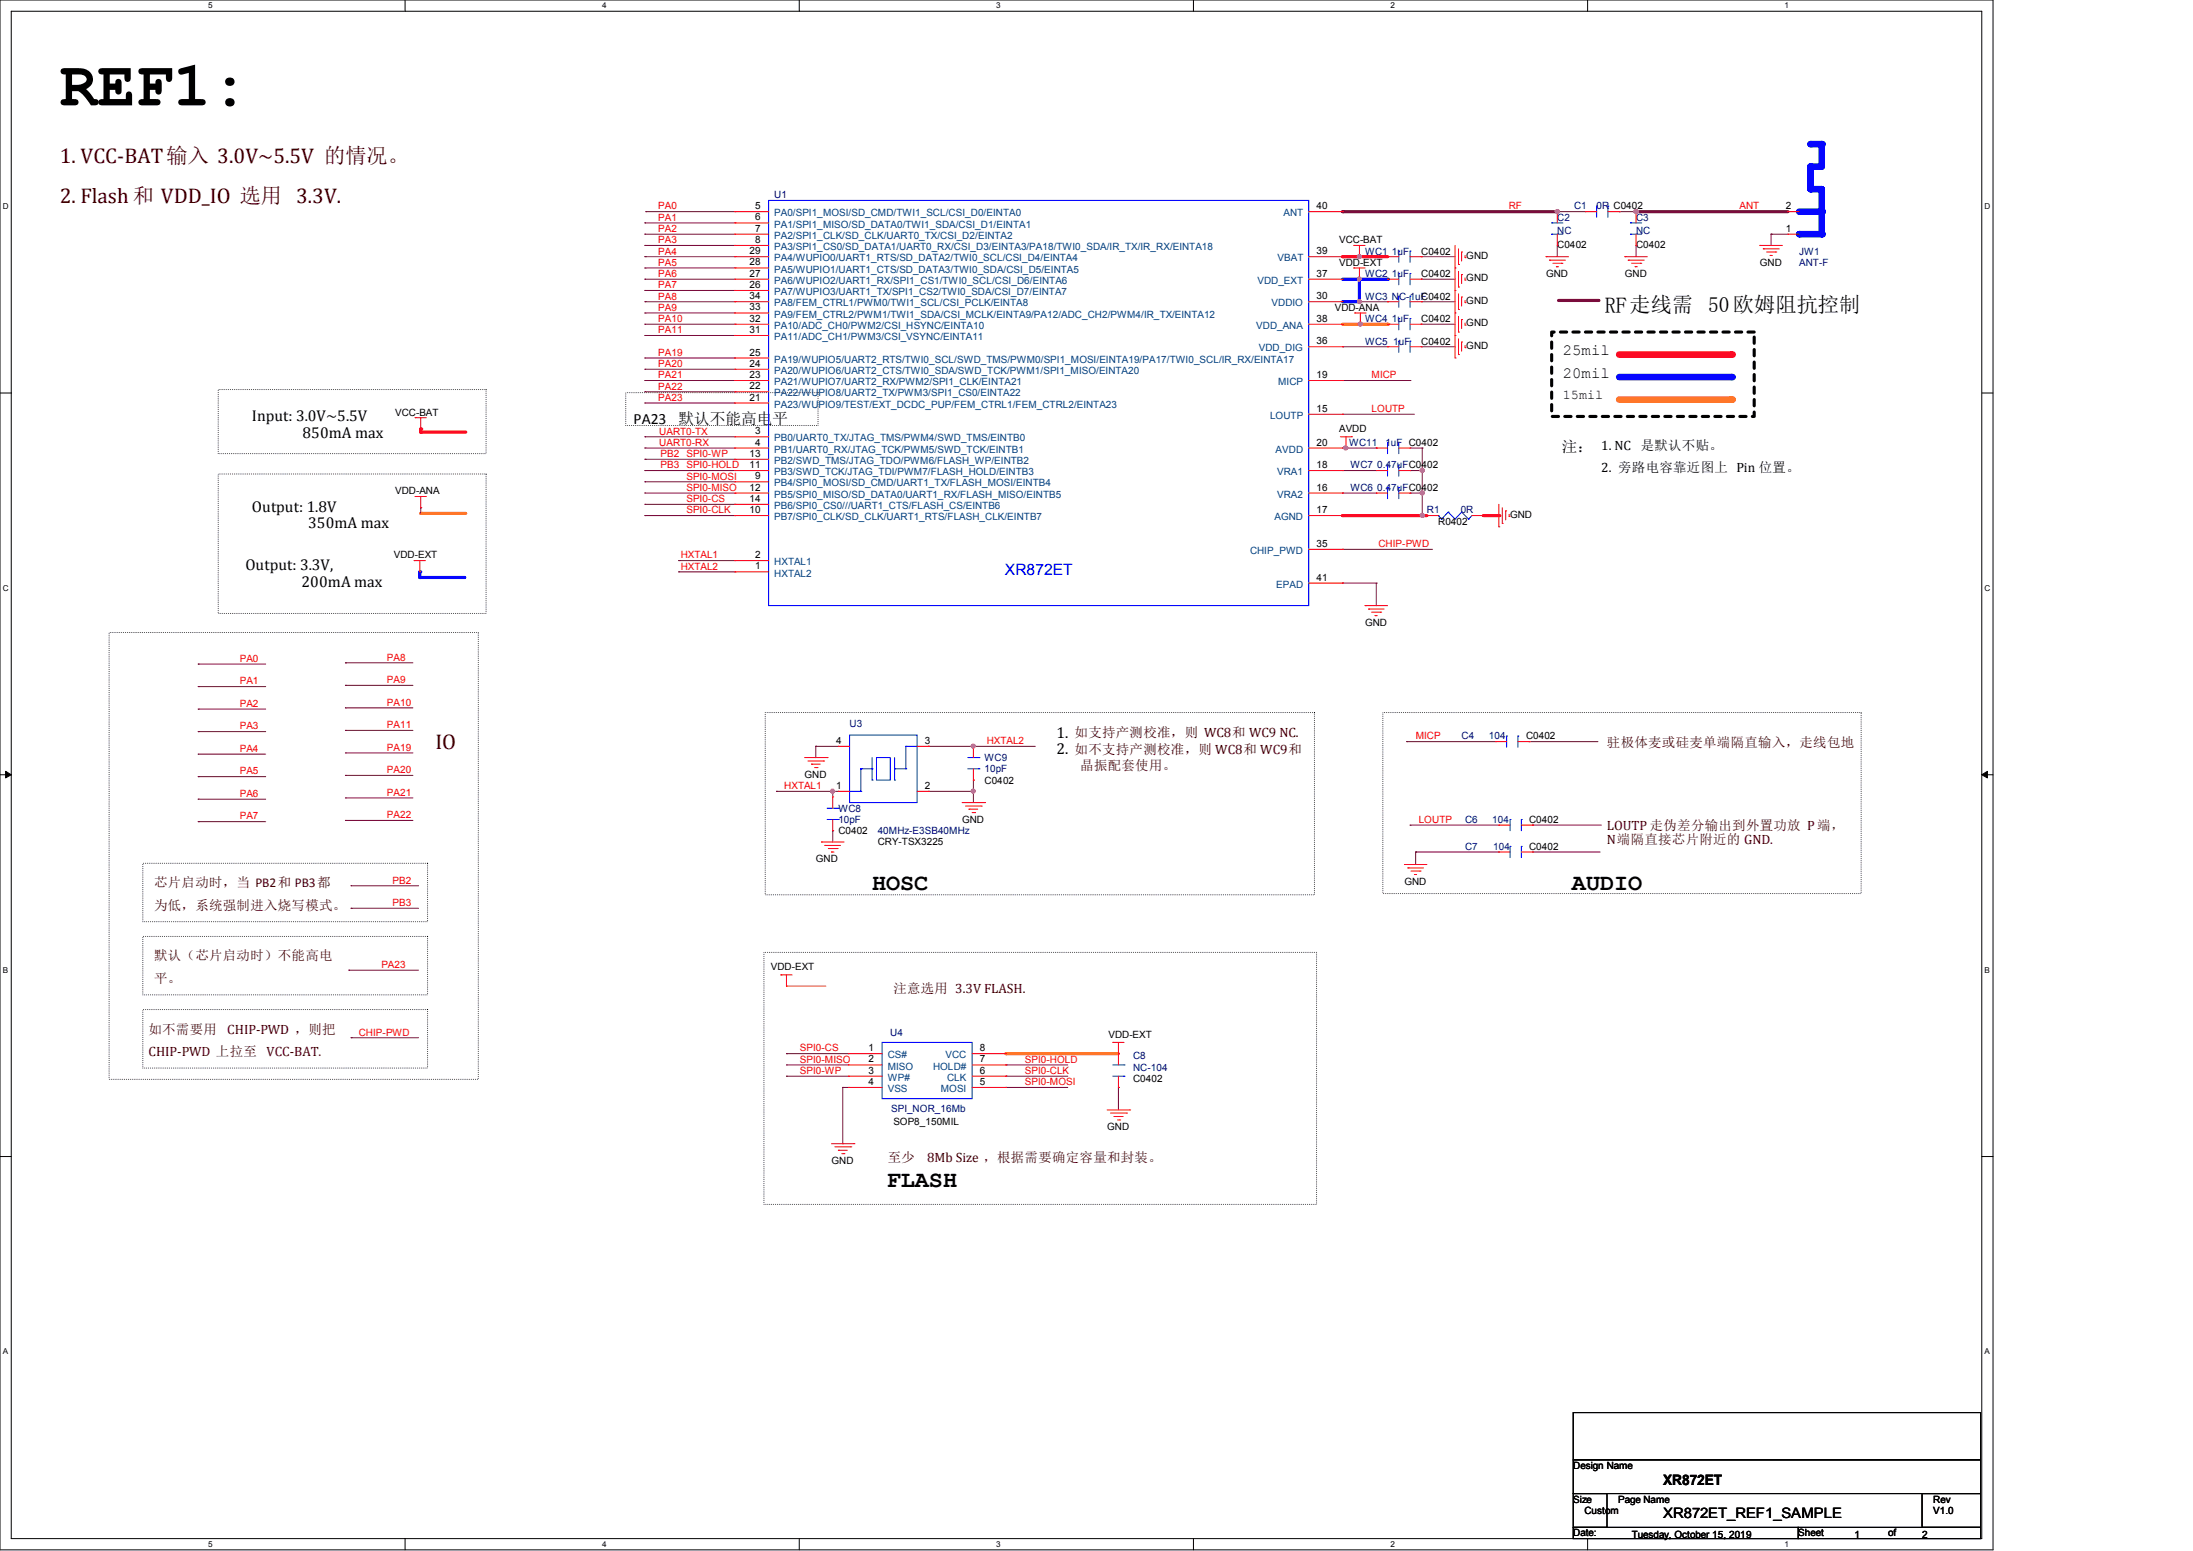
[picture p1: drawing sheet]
<svg xmlns="http://www.w3.org/2000/svg" width="297mm" height="210mm" viewBox="0 0 297 210" stroke-linecap="round" stroke-linejoin="round" font-family="sans-serif">
<path d="M0 0h269.9v209.8h-269.9zM1.5 1.5h266.9v206.8h-266.9z" fill="none" stroke="#000" stroke-width=".14"/>
<g fill="#fff">
<path d="M28.2 .2h.6v1.2h-.6z"/>
<path d="M28.2 208.5h.6v1.2h-.6z"/>
</g>
<path d="M54.9 0v1.5M54.9 208.3v1.5" fill="none" stroke="#000" stroke-width=".14"/>
<g fill="#fff">
<path d="M81.5 .2h.6v1.2h-.6z"/>
<path d="M81.5 208.5h.6v1.2h-.6z"/>
</g>
<path d="M108.2 0v1.5M108.2 208.3v1.5" fill="none" stroke="#000" stroke-width=".14"/>
<g fill="#fff">
<path d="M134.9 .2h.6v1.2h-.6z"/>
<path d="M134.9 208.5h.6v1.2h-.6z"/>
</g>
<path d="M161.6 0v1.5M161.6 208.3v1.5" fill="none" stroke="#000" stroke-width=".14"/>
<g fill="#fff">
<path d="M188.3 .2h.6v1.2h-.6z"/>
<path d="M188.3 208.5h.6v1.2h-.6z"/>
</g>
<path d="M215 0v1.5M215 208.3v1.5" fill="none" stroke="#000" stroke-width=".14"/>
<g fill="#fff">
<path d="M241.7 .2h.6v1.2h-.6z"/>
<path d="M241.7 208.5h.6v1.2h-.6z"/>
<path d="M.4 27.3h.7v1.2h-.7z"/>
<path d="M268.8 27.3h.7v1.2h-.7z"/>
<path d="M.4 79h.7v1.2h-.7z"/>
<path d="M268.8 79h.7v1.2h-.7z"/>
</g>
<path d="M0 53.2h1.5M268.4 53.2h1.5" fill="none" stroke="#000" stroke-width=".14"/>
<g fill="#fff">
<path d="M.4 130.7h.7v1.2h-.7z"/>
<path d="M268.8 130.7h.7v1.2h-.7z"/>
</g>
<path d="M0 104.9h1.5M268.4 104.9h1.5" fill="none" stroke="#000" stroke-width=".14"/>
<path d="M.8 104.4l.7 .5-.7 .4zM268.4 104.9l.8-.5v.9z" fill="#000" stroke="#000" stroke-width=".14"/>
<g fill="#fff">
<path d="M.4 182.4h.7v1.2h-.7z"/>
<path d="M268.8 182.4h.7v1.2h-.7z"/>
</g>
<path d="M0 156.6h1.5M268.4 156.6h1.5" fill="none" stroke="#000" stroke-width=".14"/>
<path d="M84.8 53.2h26v4.4h-26z" fill="none" stroke="#000" stroke-width=".14" stroke-dasharray="0 .3"/>
<path d="M211.1 40.7h5.3" fill="none" stroke="#800000" stroke-width=".42"/>
<circle cx="216.4" cy="40.7" r=".21" fill="#800000"/>
<path d="M29.5 52.7h36.3v8.7h-36.3zM29.5 64.2h36.3v18.9h-36.3zM14.8 85.6h50v60.5h-50zM103.6 96.5h74.4v24.7h-74.4zM187.3 96.5h64.8v24.5h-64.8zM19.3 116.9h38.6v7.9h-38.6zM19.3 126.8h38.6v7.9h-38.6zM19.3 136.7h38.6v7.9h-38.6zM103.5 128.9h74.8v34.2h-74.8z" fill="none" stroke="#000" stroke-width=".14" stroke-dasharray="0 .3"/>
<path d="M219.3 51.1h15.2" fill="none" stroke="#00f" stroke-width=".89"/>
<circle cx="234.5" cy="51.1" r=".44" fill="#00f"/>
<path d="M219.3 54.1h15.2" fill="none" stroke="#ff8000" stroke-width=".89"/>
<circle cx="234.5" cy="54.1" r=".44" fill="#ff8000"/>
<path d="M219.3 48h15.2" fill="none" stroke="#f00" stroke-width=".89"/>
<circle cx="234.5" cy="48" r=".44" fill="#f00"/>
<path d="M210.1 45h27.5v11.4h-27.5z" fill="none" stroke="#000" stroke-width=".42" stroke-dasharray=".8 .8"/>
<path d="M221.6 28.7h20.5" fill="none" stroke="#800040" stroke-width=".42"/>
<circle cx="221.6" cy="28.7" r=".21" fill="#800040"/>
<circle cx="221.6" cy="28.6" r=".29" fill="#f0f" stroke="#f0f" stroke-width=".14"/>
<path d="M210.9 28.7h.1M210.9 33.2h.1M210.9 28.7h3.8M210.9 33.2v1.6M219.3 28.7h.1M219.3 28.7h2.3M221.6 33.2h.1M221.6 33.2v1.6" fill="none" stroke="#800040" stroke-width=".14"/>
<path d="M181.8 28.7h29.1" fill="none" stroke="#800040" stroke-width=".42"/>
<circle cx="181.8" cy="28.7" r=".21" fill="#800040"/>
<circle cx="210.9" cy="28.6" r=".29" fill="#f0f" stroke="#f0f" stroke-width=".14"/>
<g fill="none" stroke="#800040" stroke-width=".14">
<path d="M87.3 30.2h.1M87.3 31.7h.1M87.3 33.2h.1M87.3 36.3h.1M87.3 34.8h.1M87.3 39.3h.1M87.3 37.8h.1M87.3 34.8h12.2M87.3 30.2h12.2M87.3 31.7h12.2M87.3 33.2h12.2M87.3 36.3h12.2"/>
<path d="M87.3 39.3h12.2M87.3 37.8h12.2M87.5 28.7h.1M87.5 28.7h12M192.5 34.8h.1M192.5 34.8h4.6M239.9 31.7h.1M239.9 31.7h2.2M239.9 31.7v1.5M87.3 43.9h.1M87.3 45.4h.1M87.3 50h.1"/>
<path d="M87.3 59.1h.1M87.3 48.5h.1M87.3 40.9h.1M87.3 42.4h.1M87.3 53h.1M87.3 51.5h.1M87.3 43.9h12.2M87.3 45.4h12.2M87.3 50h12.2M87.3 59.1h12.2M87.3 48.5h12.2M87.3 40.9h12.2"/>
<path d="M87.3 42.4h12.2M87.3 53h12.2M87.3 51.5h12.2M87.3 68.3h.1M87.3 63.7h.1M87.3 65.2h.1M87.3 66.8h.1M87.3 69.8h.1M87.3 60.7h.1M87.3 66.8h12.2M87.3 68.3h12.2M87.3 63.7h12.2"/>
<path d="M87.3 65.2h12.2M87.3 69.8h12.2M87.3 60.7h12.2M91.9 75.9h.1M91.9 77.4h.1M91.9 75.9h7.6M91.9 77.4h7.6M181.8 79h.1M181.8 74.4h.1M181.8 66.8h.1M181.8 79h4.6M181.8 74.4h12.2"/>
<path d="M181.8 66.8h4.6M186.4 79h.1M186.4 79v3"/>
</g>
<path d="M181.8 34.8h2.3" fill="none" stroke="#f00" stroke-width=".42"/>
<circle cx="181.8" cy="34.8" r=".21" fill="#f00"/>
<path d="M181.8 51.5h.1M181.8 51.5h9.3M181.8 63.7h.1M181.8 63.7h4.6" fill="none" stroke="#800040" stroke-width=".14"/>
<path d="M181.8 69.8h10.8" fill="none" stroke="#f00" stroke-width=".42"/>
<circle cx="181.8" cy="69.8" r=".21" fill="#f00"/>
<path d="M192.6 69.8h.7" fill="none" stroke="#f00" stroke-width=".42"/>
<circle cx="192.6" cy="69.8" r=".21" fill="#f00"/>
<path d="M192.6 66.8h.1M192.6 63.7h.1M192.6 63.7v6.1" fill="none" stroke="#800040" stroke-width=".14"/>
<g fill="#f0f" stroke="#f0f" stroke-width=".14">
<circle cx="192.6" cy="69.8" r=".29"/>
<circle cx="192.6" cy="66.7" r=".29"/>
</g>
<path d="M181.8 43.9h2.4" fill="none" stroke="#ff8000" stroke-width=".42"/>
<circle cx="184.2" cy="43.9" r=".21" fill="#ff8000"/>
<path d="M181.8 46.9h.1M181.8 46.9h6.1M192.5 43.9h.1M192.5 46.9h.1M192.5 43.9h4.6M192.5 46.9h4.6" fill="none" stroke="#800040" stroke-width=".14"/>
<path d="M181.8 37.8h2.3" fill="none" stroke="#00f" stroke-width=".42"/>
<circle cx="184.1" cy="37.8" r=".21" fill="#00f"/>
<path d="M87.3 54.6h.1M87.3 54.6h12.2M192.5 40.9h.1M192.5 40.9h4.6M191 66.8h.1M191 63.7h.1M191 66.8h1.6M191 63.7h1.6" fill="none" stroke="#800040" stroke-width=".14"/>
<path d="M184.1 34.8h3.8" fill="none" stroke="#f00" stroke-width=".42"/>
<circle cx="184.1" cy="34.8" r=".21" fill="#f00"/>
<circle cx="184.1" cy="34.7" r=".28" fill="#f0f" stroke="#f0f" stroke-width=".14"/>
<path d="M181.8 56.1h.1M181.8 56.1h9.8M87.3 62.2h.1M87.3 62.2h12.2M106.5 142.7h.1M106.5 144.2h.1M106.5 142.7h8.4M106.5 144.2h8.4M151.5 147.2h.1M151.5 147.2v3.1" fill="none" stroke="#800040" stroke-width=".14"/>
<path d="M136.2 142.7h15.3" fill="none" stroke="#ff8000" stroke-width=".42"/>
<circle cx="136.2" cy="142.7" r=".21" fill="#ff8000"/>
<g fill="none" stroke="#800040" stroke-width=".14">
<path d="M47.5 119.9h.1M47.5 119.9h9.2M105.2 107.1h.1M105.2 107.1h8.3M110.5 101h.1M110.5 101h3M110.5 101v1.6M112.8 112.5h.1M112.8 107.1h.1M112.8 107.1v.8M112.8 112.5v1.5M125.7 101h.1"/>
<path d="M125.7 107.1h.1M125.7 101h14.5M125.7 107.1h6.1M131.8 105.6h.1M131.8 101h.1M131.8 107.1h.1M131.8 105.6v3.1M190.5 100.4h.1M190.5 100.4h12M191 111.7h.1M191 111.7h12M191.7 115.4h.1"/>
<path d="M191.7 115.4h11.3M191.7 115.4v1.7M207.1 100.4h.1M207.1 100.4h9.3M207.6 115.4h.1M207.6 111.7h.1M207.6 115.4h9.1M207.6 111.7h9.3M47.5 123h.1M47.5 123h9.2M106.5 145.7h.1M106.5 145.7h8.4"/>
<path d="M114.1 154.9h.1M114.1 147.2h.1M114.1 147.2h.8M114.1 147.2v7.7M136.2 144.2h.1M136.2 145.7h.1M136.2 147.2h.1M136.2 144.2h8.4M136.2 145.7h8.4M136.2 147.2h8.4"/>
</g>
<path d="M106.5 133.5h.1M106.5 133.5h5.3" fill="none" stroke="#ff8000" stroke-width=".14"/>
<g fill="#f0f" stroke="#f0f" stroke-width=".14">
<circle cx="112.8" cy="107.1" r=".28"/>
<circle cx="131.8" cy="107.1" r=".28"/>
<circle cx="131.8" cy="101" r=".28"/>
</g>
<path d="M57 58.5h6.1" fill="none" stroke="#f00" stroke-width=".42"/>
<circle cx="57" cy="58.5" r=".21" fill="#f00"/>
<path d="M46.8 92.8h.1M46.8 89.7h.1M46.8 98.9h.1M46.8 95.8h.1M46.8 92.8h9.1M46.8 89.7h9.1M46.8 98.9h9.1M46.8 95.8h9.1M46.8 101.9h.1M46.8 101.9h9.1M47.2 131.4h.1M47.2 131.4h9.5" fill="none" stroke="#800040" stroke-width=".14"/>
<path d="M57 69.5h6.1" fill="none" stroke="#ff8000" stroke-width=".42"/>
<circle cx="57" cy="69.5" r=".21" fill="#ff8000"/>
<g fill="none" stroke="#800040" stroke-width=".14">
<path d="M192.5 37.8h.1M192.5 37.8h4.6M57 68.7h.1M57 68.7v.8M26.8 93h.1M26.8 89.9h.1M26.8 99.1h.1M26.8 96h.1M26.8 93h9.2M26.8 89.9h9.2M26.8 99.1h9.2M26.8 96h9.2"/>
<path d="M26.8 102.1h.1M26.8 108.2h.1M26.8 105.2h.1M26.8 111.3h.1M26.8 102.1h9.2M26.8 108.2h9.2M26.8 105.2h9.2M26.8 111.3h9.2M46.8 108h.1M46.8 105h.1M46.8 111.1h.1M46.8 108h9.1"/>
<path d="M46.8 105h9.1M46.8 111.1h9.1M47.5 140.5h.1M47.5 140.5h9.2"/>
</g>
<path d="M184.1 37.8h3.8" fill="none" stroke="#00f" stroke-width=".42"/>
<circle cx="187.9" cy="37.8" r=".21" fill="#00f"/>
<path d="M184.1 37.8v3.1" fill="none" stroke="#00f" stroke-width=".42"/>
<circle cx="184.1" cy="37.8" r=".21" fill="#00f"/>
<circle cx="184.1" cy="37.8" r=".28" fill="#f0f" stroke="#f0f" stroke-width=".14"/>
<path d="M181.8 40.9h2.3" fill="none" stroke="#00f" stroke-width=".42"/>
<circle cx="184.1" cy="40.9" r=".21" fill="#00f"/>
<path d="M184.1 40.9h3.8M187.9 40.9h.1" fill="none" stroke="#800040" stroke-width=".14"/>
<circle cx="184.1" cy="40.8" r=".28" fill="#f0f" stroke="#f0f" stroke-width=".14"/>
<path d="M56.9 78.2h6" fill="none" stroke="#00f" stroke-width=".42"/>
<circle cx="56.9" cy="78.2" r=".21" fill="#00f"/>
<path d="M56.9 77.4v.8" fill="none" stroke="#00f" stroke-width=".42"/>
<circle cx="56.9" cy="77.4" r=".21" fill="#00f"/>
<path d="M57 58.1v.4" fill="none" stroke="#f00" stroke-width=".42"/>
<circle cx="57" cy="58.1" r=".21" fill="#f00"/>
<path d="M200.9 69.8h2.1" fill="none" stroke="#f00" stroke-width=".42"/>
<circle cx="203" cy="69.8" r=".21" fill="#f00"/>
<path d="M184.2 43.9h3.7" fill="none" stroke="#ff8000" stroke-width=".42"/>
<circle cx="187.9" cy="43.9" r=".21" fill="#ff8000"/>
<g fill="#f0f" stroke="#f0f" stroke-width=".14">
<circle cx="184.2" cy="43.9" r=".29"/>
<circle cx="182.3" cy="60.6" r=".29"/>
<circle cx="192.6" cy="63.7" r=".29"/>
</g>
<path d="M181.8 60.7h4.6M182.3 60.7h.1M186.4 60.7h.1M191 60.7h1.6M192.6 60.7h.1M192.6 63.7h.1M192.6 60.7v3" fill="none" stroke="#800040" stroke-width=".14"/>
<g fill="none" stroke="#f00" stroke-width=".14">
<path d="M99.5 28.7h.1M99.5 30.2h.1M99.5 31.7h.1M99.5 33.2h.1M99.5 34.8h.1M99.5 36.3h.1M99.5 37.8h.1M99.5 39.3h.1M99.5 34.8h4.6M99.5 33.2h4.6M99.5 36.3h4.6M99.5 28.7h4.6"/>
<path d="M99.5 37.8h4.6M99.5 30.2h4.6M99.5 31.7h4.6M99.5 39.3h4.6M177.2 34.8h4.6M177.2 28.7h4.6M177.2 37.8h4.6M181.8 34.8h.1M181.8 37.8h.1M181.8 28.7h.1M183.3 33.2h.1M183.3 36.3h.1"/>
<path d="M183.3 33.2h1.6M183.3 36.3h1.6M184.1 34.8h.1M184.1 37.8h.1M184.1 33.2v1.6M184.1 36.3v1.5M187.9 34.8h.1M187.9 37.8h.1M187.9 34.8h1.5M187.9 37.8h1.5M191 34.8h1.5M191 37.8h1.5"/>
<path d="M192.5 34.8h.1M192.5 37.8h.1M197.1 36.3h.1M197.1 39.3h.1M197.1 33.2v15.3M197.5 35.8h.1M197.5 38.9h.1M197.5 33.7v2.1M197.5 36.7v2.2M197.5 39.8v2.1M198 34.1h.1M198 37.2h.1"/>
<path d="M198 34.1v1.2M198 37.2v1.2M198.4 34.9h.1M198.4 37.9h.1M198.4 34.6v.3M198.4 37.6v.3M209.4 34.8h.1M209.4 34.8h3M209.8 35.2h.1M209.8 35.2h2.2M210.3 35.6h1.2M210.8 36.1h.1"/>
<path d="M210.8 36.1h.3M210.9 33.2h.1M210.9 28.7h.1M210.9 28.7v1.5M210.9 31.7v1.5M211.5 35.6h.1M214.7 28.7h.1M214.7 28.7h1.5M217.8 28.7h1.5M219.3 28.7h.1M220 34.8h.1M220 34.8h3.1"/>
<path d="M220.5 35.2h.1M220.5 35.2h2.2M221 35.6h1.2M221.4 36.1h.1M221.4 36.1h.3M221.6 33.2h.1M221.6 28.7h.1M221.6 28.7v1.5M221.6 31.7v1.5M222.2 35.6h.1M238.3 33.2h.1M238.3 33.2h3.1"/>
<path d="M238.8 33.7h.1M238.8 33.7h2.2M239.3 34.1h1.2M239.7 34.6h.1M239.7 34.6h.3M240.5 34.1h.1M56.2 56.6h.1M56.2 56.6h1.5M57 58.1h.1M57 56.6v1.5M99.5 40.9h.1M99.5 42.4h.1"/>
<path d="M99.5 45.4h.1M99.5 59.1h.1M99.5 48.5h.1M99.5 50h.1M99.5 51.5h.1M99.5 53h.1M99.5 43.9h.1M99.5 54.6h.1M99.5 42.4h4.6M99.5 59.1h4.6M99.5 43.9h4.6M99.5 40.9h4.6"/>
<path d="M99.5 45.4h4.6M99.5 48.5h4.6M99.5 50h4.6M99.5 51.5h4.6M99.5 53h4.6M99.5 54.6h4.6M177.2 43.9h4.6M177.2 40.9h4.6M177.2 46.9h4.6M177.2 51.5h4.6M177.2 56.1h4.6M181.5 59.1h1.5"/>
<path d="M181.8 46.9h.1M181.8 40.9h.1M181.8 51.5h.1M181.8 56.1h.1M181.8 43.9h.1M182.3 59.1v1.6M183 59.1h.1M183.5 42.4h.1M183.5 42.4h1.5M184.2 43.9h.1M184.2 42.4v1.5M187.9 43.9h.1"/>
<path d="M187.9 40.9h.1M187.9 46.9h.1M187.9 43.9h1.5M187.9 40.9h1.5M187.9 46.9h1.5M191 43.9h1.5M191 40.9h1.5M191 46.9h1.5M192.5 43.9h.1M192.5 40.9h.1M192.5 46.9h.1M197.1 45.4h.1"/>
<path d="M197.1 48.5h.1M197.1 42.4h.1M197.5 45h.1M197.5 48h.1M197.5 41.9h.1M197.5 42.8v2.2M197.5 45.9v2.1M198 43.3h.1M198 46.3h.1M198 40.2h.1M198 40.2v1.2M198 43.3v1.2"/>
<path d="M198 46.3v1.2M198.4 44h.1M198.4 47.1h.1M198.4 41h.1M198.4 40.7v.3M198.4 43.7v.3M198.4 46.8v.3M56.1 75.9h.1M56.1 75.9h1.5M56.2 67.2h.1M56.2 67.2h1.5M56.9 77.4h.1"/>
<path d="M56.9 75.9v1.5M57 68.7h.1M57 67.2v1.5M99.5 60.7h.1M99.5 62.2h.1M99.5 63.7h.1M99.5 65.2h.1M99.5 66.8h.1M99.5 68.3h.1M99.5 69.8h.1M99.5 77.4h.1M99.5 75.9h.1"/>
<path d="M99.5 75.9h4.6M99.5 60.7h4.6M99.5 66.8h4.6M99.5 62.2h4.6M99.5 63.7h4.6M99.5 65.2h4.6M99.5 68.3h4.6M99.5 69.8h4.6M99.5 77.4h4.6M177.2 60.7h4.6M177.2 66.8h4.6M177.2 63.7h4.6"/>
<path d="M177.2 69.8h4.6M177.2 74.4h4.6M177.2 79h4.6M181.8 74.4h.1M181.8 79h.1M181.8 63.7h.1M181.8 66.8h.1M181.8 60.7h.1M181.8 69.8h.1M182.3 60.7h.1M186.4 60.7h.1M186.4 66.8h.1"/>
<path d="M186.4 60.7h1.5M186.4 66.8h1.5M189.4 60.7h1.6M189.4 66.8h1.6M191 60.7h.1M191 66.8h.1M203 71.3h.1M203 68.3v3M203.5 70.9h.1M203.5 68.7v2.2M203.9 69.2h.1M203.9 69.2v1.2"/>
<path d="M204.4 69.9h.1M204.4 69.6v.3M184.9 82h.1M184.9 82h3M185.3 82.5h.1M185.3 82.5h2.2M185.8 82.9h1.2M186.2 83.4h.1M186.2 83.4h.3M187 82.9h.1M109 102.6h3M109.4 103h2.1"/>
<path d="M109.9 103.5h.1M109.9 103.5h1.2M110.3 103.9h.4M110.7 103.9h.1M111.3 114h.1M111.3 114h3M111.5 103h.1M111.7 114.5h.1M111.7 114.5h2.1M112 102.6h.1M112.2 114.9h1.2M112.6 115.4h.1"/>
<path d="M112.6 115.4h.3M113.4 114.9h.1M130.3 108.7h3M130.8 109.1h2.1M131.2 109.6h.1M131.2 109.6h1.2M131.7 110h.3M131.8 105.6h.1M131.8 101h.1M131.8 101v1.6M131.8 104.1v1.5M132 110h.1"/>
<path d="M132.9 109.1h.1M133.3 108.7h.1M190.2 117.1h.1M190.2 117.1h3.1M190.7 117.5h.1M190.7 117.5h2.1M191.1 117.9h1.2M191.6 118.4h.1M191.6 118.4h.3M192.3 117.9h.1M203 115.4h.1M203 111.7h.1"/>
<path d="M203 115.4h1.5M203 111.7h1.5M206 115.4h1.6M206 111.7h1.6M207.6 115.4h.1M207.6 111.7h.1M105.7 132h.1M105.7 132h1.6M106.5 133.5h.1M106.5 132v1.5M112.6 154.9h3.1M113.1 155.3h2.1"/>
<path d="M113.5 155.7h.1M113.5 155.7h1.3M114 156.2h.3M114.3 156.2h.1M114.9 142.7h.1M114.9 144.2h.1M114.9 145.7h.1M114.9 147.2h.1M114.9 142.7h4.6M114.9 144.2h4.6M114.9 145.7h4.6M114.9 147.2h4.6"/>
<path d="M115.2 155.3h.1M115.7 154.9h.1M131.7 142.7h4.5M131.7 144.2h4.5M131.7 145.7h4.5M131.7 147.2h4.5M136.2 147.2h.1M136.2 145.7h.1M136.2 144.2h.1M136.2 142.7h.1M149.9 150.3h3.1M150.4 150.7h2.2"/>
<path d="M150.7 141.1h.1M150.7 141.1h1.5M150.9 151.2h.1M150.9 151.2h1.2M151.3 151.6h.3M151.5 142.7h.1M151.5 147.2h.1M151.5 141.1v3.1M151.5 145.7v1.5M151.6 151.6h.1M152.6 150.7h.1M153 150.3h.1"/>
</g>
<path d="M213.1 191.3h55.1v6.4h-55.1zM213.1 197.7h55.1v4.5h-55.1zM213.1 202.2h4.5v4.6h-4.5zM213.1 206.8h30.4v1.5h-30.4zM243.5 206.8h24.7v1.5h-24.7zM260.3 202.2h7.9v4.6h-7.9z" fill="none" stroke="#000" stroke-width=".14"/>
<g fill="none" stroke="#00f" stroke-width=".14">
<path d="M104.1 27.1h73.1v54.9h-73.1zM189.4 34h.1M189.4 37h.1M189.4 34v1.5M189.4 37v1.6M191 34h.1M191 37h.1M191 34v1.5M191 37v1.6M210.1 31.7h.1M210.1 30.2h.1M210.1 31.7h1.6"/>
<path d="M210.1 30.2h1.6M216.2 27.9h.1M216.2 27.9v1.5M217.8 27.9h.1M217.8 27.9v1.5M220.8 31.7h.1M220.8 30.2h.1M220.8 31.7h1.5M220.8 30.2h1.5M187.9 59.9h.1M187.9 59.9v1.5M189.4 59.9h.1"/>
<path d="M189.4 43.1h.1M189.4 40.1h.1M189.4 46.2h.1M189.4 40.1v1.5M189.4 43.1v1.6M189.4 46.2v1.5M189.4 59.9v1.5M191 43.1h.1M191 40.1h.1M191 46.2h.1M191 40.1v1.5M191 43.1v1.6"/>
<path d="M191 46.2v1.5M187.9 66h.1M187.9 66v1.5M189.4 66h.1M189.4 66v1.5M131.1 104.1h1.5M131.1 102.6h1.5M132.6 104.1h.1M132.6 102.6h.1M204.5 114.6h.1M204.5 111h.1M204.5 111v1.5"/>
<path d="M204.5 114.6v1.5M206 114.6h.1M206 111h.1M206 111v1.5M206 114.6v1.5M119.5 141.1h12.2v7.7h-12.2zM150.7 145.7h1.5M150.7 144.2h1.5M152.2 145.7h.1M152.2 144.2h.1"/>
</g>
<path d="M243.7 31.7h3" fill="none" stroke="#00f" stroke-width=".89"/>
<circle cx="243.7" cy="31.7" r=".44" fill="#00f"/>
<path d="M243.7 28.7h3" fill="none" stroke="#00f" stroke-width=".89"/>
<circle cx="246.7" cy="28.7" r=".44" fill="#00f"/>
<path d="M245.2 25.6h1.5" fill="none" stroke="#00f" stroke-width=".89"/>
<circle cx="245.2" cy="25.6" r=".44" fill="#00f"/>
<path d="M245.2 22.6v3" fill="none" stroke="#00f" stroke-width=".89"/>
<circle cx="245.2" cy="22.6" r=".44" fill="#00f"/>
<path d="M245.2 22.6h1.5" fill="none" stroke="#00f" stroke-width=".89"/>
<circle cx="245.2" cy="22.6" r=".44" fill="#00f"/>
<path d="M246.7 19.5v3.1" fill="none" stroke="#00f" stroke-width=".89"/>
<circle cx="246.7" cy="19.5" r=".44" fill="#00f"/>
<path d="M246.7 25.6v3.1" fill="none" stroke="#00f" stroke-width=".89"/>
<circle cx="246.7" cy="28.7" r=".44" fill="#00f"/>
<path d="M246.7 28.7v3" fill="none" stroke="#00f" stroke-width=".89"/>
<circle cx="246.7" cy="31.7" r=".44" fill="#00f"/>
<path d="M245.2 19.5h1.5" fill="none" stroke="#00f" stroke-width=".89"/>
<circle cx="245.2" cy="19.5" r=".44" fill="#00f"/>
<g fill="none" stroke="#f00" stroke-width=".14">
<path d="M242.1 31.7h.1M242.1 28.7h.1M242.1 31.7h1.6M242.1 28.7h1.6M186.4 63.7h.1M186.4 63.7h1.5M189.4 63.7h1.6M191 63.7h.1M193.3 69.8h.1M193.3 69.8h1.5M199.3 69.8h1.6M200.9 69.8h.1"/>
<path d="M112.8 107.9h.1M112.8 112.5h.1M112.8 107.9v1.5M112.8 111v1.5M113.5 107.1h.1M113.5 101h.1M113.5 107.1h1.6M113.5 101h1.6M124.2 107.1h1.5M124.2 101h1.5M125.7 107.1h.1M125.7 101h.1"/>
<path d="M202.5 100.4h.1M202.5 100.4h1.5M205.6 100.4h1.5M207.1 100.4h.1"/>
</g>
<g fill="none" stroke="#00f" stroke-width=".14">
<path d="M187.9 62.9h.1M187.9 62.9v1.6M189.4 62.9h.1M189.4 62.9v1.6M194.8 69.8h.1M194.8 69.8l.4 .5M195.2 70.3h.1M196.1 69.3h.1M196.1 69.3l1 1M196.1 69.3l-.9 1M197.1 70.3h.1M198 69.3h.1"/>
<path d="M198 69.3l.9 1M198 69.3l-.9 1M198.9 70.3h.1M199.3 69.8l-.4 .5M115.1 99.5h9.1v9.2h-9.1zM204 99.7h.1M204 99.7v1.5M205.6 99.7h.1M205.6 99.7v1.5M112 109.4h1.5M112 111h1.5M113.5 109.4h.1"/>
<path d="M113.5 111h.1M115.1 107.1h1.5M116.6 107.1h.1M116.6 104.1h.1M116.6 104.1v3M116.6 104.1h1.5M118.1 104.1h.1M118.1 105.6h.1M118.1 102.6v3M118.7 102.6h1.9v3h-1.9zM121.2 104.1h.1M121.2 105.6h.1"/>
<path d="M121.2 104.1h1.5M121.2 102.6v3M122.7 101h.1M122.7 104.1h.1M122.7 101h1.5M122.7 101v3.1"/>
</g>
<g fill="#f0f" stroke="#f0f" stroke-width=".14">
<circle cx="221.6" cy="28.6" r=".29"/>
<circle cx="210.9" cy="28.6" r=".29"/>
<circle cx="192.6" cy="69.8" r=".29"/>
<circle cx="192.6" cy="66.7" r=".29"/>
<circle cx="184.1" cy="34.7" r=".28"/>
<circle cx="112.8" cy="107.1" r=".28"/>
<circle cx="131.8" cy="107.1" r=".28"/>
<circle cx="131.8" cy="101" r=".28"/>
<circle cx="184.1" cy="37.8" r=".28"/>
<circle cx="184.1" cy="40.8" r=".28"/>
<circle cx="184.2" cy="43.9" r=".29"/>
<circle cx="182.3" cy="60.6" r=".29"/>
<circle cx="192.6" cy="63.7" r=".29"/>
</g>
<text font-size="8.5" x="8.1" y="14.3">REF1:</text>
<g font-size="3.2">
<text x="118.1" y="120.4">HOSC</text>
<text x="212.9" y="120.4">AUDIO</text>
<text x="120.1" y="160.7">FLASH</text>
</g>
<text font-size="3" x="217.3" y="42.4">RF走线需</text>
<g font-size="2.9" fill="#400000">
<text x="8.1" y="22.1">1. VCC-BAT输入 3.0V~5.5V 的情况。</text>
<text x="8.1" y="27.4">2. Flash 和 VDD_IO 选用 3.3V.</text>
<text x="59" y="101.3">IO</text>
</g>
<text font-size="2.9" x="231.3" y="42.2">50欧姆阻抗控制</text>
<g font-size="2.1">
<text x="211.7" y="51.2">20mil</text>
<text x="211.7" y="48.1">25mil</text>
<text x="34.1" y="57.1">Input: 3.0V~5.5V</text>
<text x="41" y="59.4">850mA max</text>
<text x="85.8" y="57.4">PA23</text>
<text x="91.9" y="57.4">默认不能高电</text>
<text x="104.6" y="57.4">平</text>
<text x="211.5" y="61.2">注：</text>
<text x="34.1" y="69.3">Output: 1.8V</text>
<text x="41.7" y="71.5">350mA max</text>
<text x="33.2" y="77.2">Output: 3.3V,</text>
<text x="40.9" y="79.5">200mA max</text>
<text x="143.1" y="99.9">1.</text>
<text x="143.1" y="102.1">2.</text>
</g>
<text font-size="2.1" fill="#00f" x="136.1" y="77.9">XR872ET</text>
<g font-size="1.9">
<text x="225.2" y="201">XR872ET</text>
<text x="225.3" y="205.5">XR872ET_REF1_SAMPLE</text>
</g>
<g font-size="1.8">
<text x="211.7" y="54">15mil</text>
<text x="216.9" y="60.9">1. NC</text>
<text x="216.9" y="63.9">2. 旁路电容靠近图上 Pin 位置。</text>
<text x="222.2" y="60.9">是默认不贴。</text>
</g>
<g font-size="1.8" fill="#400000">
<text x="145.5" y="99.7">如支持产测校准，则 WC8和 WC9 NC.</text>
<text x="217.6" y="101.1">驻极体麦或硅麦单端隔直输入，走线包地</text>
<text x="145.5" y="102">如不支持产测校准，则 WC8和 WC9和</text>
<text x="146.3" y="104.3">晶振配套使用。</text>
<text x="217.6" y="112.4">LOUTP 走伪差分输出到外置功放 P 端，</text>
<text x="217.6" y="114.3">N端隔直接芯片附近的 GND.</text>
<text x="20.9" y="120.1">芯片启动时，当 PB2和 PB3都</text>
<text x="20.9" y="123.2">为低，系统强制进入烧写模式。</text>
<text x="20.9" y="130">默认（芯片启动时）不能高电</text>
<text x="20.9" y="133.1">平。</text>
<text x="121" y="134.5">注意选用 3.3V FLASH.</text>
<text x="20.1" y="140">如不需要用</text>
<text x="20.1" y="143">CHIP-PWD 上拉至</text>
<text x="30.8" y="140">CHIP-PWD ，则把</text>
<text x="36.1" y="143">VCC-BAT.</text>
<text x="120.2" y="157.4">至少</text>
<text x="125.6" y="157.4">8Mb Size ，根据需要确定容量和封装。</text>
</g>
<g font-size="1.4" fill="#f00">
<text x="89.2" y="28.4">PA0</text>
<text x="89.2" y="29.9">PA1</text>
<text x="204.3" y="28.4">RF</text>
<text x="235.6" y="28.4">ANT</text>
<text x="89.2" y="31.4">PA2</text>
<text x="89.2" y="32.9">PA3</text>
<text x="89.2" y="36">PA5</text>
<text x="89.2" y="34.5">PA4</text>
<text x="89.2" y="39">PA7</text>
<text x="89.2" y="37.5">PA6</text>
<text x="89.2" y="40.6">PA8</text>
<text x="89.2" y="43.6">PA10</text>
<text x="89.2" y="45.1">PA11</text>
<text x="89.2" y="42.1">PA9</text>
<text x="89.2" y="49.7">PA20</text>
<text x="89.2" y="48.2">PA19</text>
<text x="89.2" y="52.7">PA22</text>
<text x="89.2" y="51.2">PA21</text>
<text x="185.8" y="51.2">MICP</text>
<text x="89.2" y="54.3">PA23</text>
<text x="89.3" y="58.8">UART0-TX</text>
<text x="185.8" y="55.8">LOUTP</text>
<text x="89.3" y="60.4">UART0-RX</text>
<text x="89.5" y="63.4">PB3</text>
<text x="89.5" y="61.9">PB2</text>
<text x="93" y="63.4">SPI0-HOLD</text>
<text x="93" y="64.9">SPI0-MOSI</text>
<text x="93" y="61.9">SPI0-WP</text>
<text x="93" y="68">SPI0-CS</text>
<text x="93" y="66.5">SPI0-MISO</text>
<text x="93" y="69.5">SPI0-CLK</text>
<text x="92.2" y="75.6">HXTAL1</text>
<text x="92.2" y="77.1">HXTAL2</text>
<text x="186.7" y="74.1">CHIP-PWD</text>
<text x="32.5" y="89.6">PA0</text>
<text x="52.4" y="89.5">PA8</text>
<text x="32.5" y="92.7">PA1</text>
<text x="32.5" y="95.7">PA2</text>
<text x="52.4" y="92.5">PA9</text>
<text x="52.4" y="95.5">PA10</text>
<text x="32.5" y="98.8">PA3</text>
<text x="32.5" y="101.8">PA4</text>
<text x="52.4" y="98.6">PA11</text>
<text x="52.4" y="101.6">PA19</text>
<text x="133.6" y="100.8">HXTAL2</text>
<text x="191.7" y="100.1">MICP</text>
<text x="32.5" y="107.9">PA6</text>
<text x="32.5" y="104.9">PA5</text>
<text x="52.4" y="107.7">PA21</text>
<text x="52.4" y="104.7">PA20</text>
<text x="106.2" y="106.8">HXTAL1</text>
<text x="32.5" y="111">PA7</text>
<text x="52.4" y="110.8">PA22</text>
<text x="192.1" y="111.4">LOUTP</text>
<text x="53.2" y="119.6">PB2</text>
<text x="53.2" y="122.7">PB3</text>
<text x="51.6" y="131.1">PA23</text>
<text x="48.6" y="140.2">CHIP-PWD</text>
<text x="108.3" y="142.4">SPI0-CS</text>
<text x="108.3" y="143.9">SPI0-MISO</text>
<text x="138.8" y="143.9">SPI0-HOLD</text>
<text x="108.3" y="145.4">SPI0-WP</text>
<text x="138.8" y="145.4">SPI0-CLK</text>
<text x="138.8" y="146.9">SPI0-MOSI</text>
</g>
<g font-size="1.4">
<text x="102.3" y="28.3">5</text>
<text x="102.3" y="29.8">6</text>
<text x="178.3" y="28.3">40</text>
<text x="241.8" y="28.3">2</text>
<text x="101.5" y="34.4">29</text>
<text x="101.5" y="35.9">28</text>
<text x="102.3" y="31.4">7</text>
<text x="102.3" y="32.9">8</text>
<text x="178.3" y="34.4">39</text>
<text x="181.4" y="32.9">VCC-BAT</text>
<text x="181.4" y="36">VDD-EXT</text>
<text x="192.5" y="34.5">C0402</text>
<text x="198.6" y="35.1">GND</text>
<text x="210.9" y="33.5">C0402</text>
<text x="221.6" y="33.5">C0402</text>
<text x="238.3" y="36">GND</text>
<text x="241.8" y="31.4">1</text>
<text x="101.5" y="37.5">27</text>
<text x="101.5" y="39">26</text>
<text x="101.5" y="40.5">34</text>
<text x="178.3" y="40.5">30</text>
<text x="178.3" y="37.5">37</text>
<text x="192.5" y="37.5">C0402</text>
<text x="192.5" y="40.6">C0402</text>
<text x="198.6" y="41.1">GND</text>
<text x="198.6" y="38.1">GND</text>
<text x="209.4" y="37.5">GND</text>
<text x="220" y="37.5">GND</text>
<text x="101.5" y="42">33</text>
<text x="101.5" y="45.1">31</text>
<text x="101.5" y="43.6">32</text>
<text x="178.3" y="46.6">36</text>
<text x="178.3" y="43.6">38</text>
<text x="180.8" y="42.1">VDD-ANA</text>
<text x="192.5" y="43.6">C0402</text>
<text x="192.5" y="46.7">C0402</text>
<text x="198.6" y="44.2">GND</text>
<text x="198.6" y="47.2">GND</text>
<text x="101.5" y="48.1">25</text>
<text x="101.5" y="49.7">24</text>
<text x="101.5" y="51.2">23</text>
<text x="101.5" y="52.7">22</text>
<text x="178.3" y="51.2">19</text>
<text x="53.5" y="56.3">VCC-BAT</text>
<text x="101.5" y="54.2">21</text>
<text x="102.3" y="58.8">3</text>
<text x="178.3" y="55.8">15</text>
<text x="181.4" y="58.5">AVDD</text>
<text x="101.5" y="61.8">13</text>
<text x="101.5" y="63.4">11</text>
<text x="102.3" y="60.3">4</text>
<text x="102.3" y="64.9">9</text>
<text x="178.3" y="63.4">18</text>
<text x="178.3" y="60.3">20</text>
<text x="53.5" y="66.9">VDD-ANA</text>
<text x="101.5" y="66.4">12</text>
<text x="101.5" y="67.9">14</text>
<text x="101.5" y="69.5">10</text>
<text x="178.3" y="66.4">16</text>
<text x="178.3" y="69.5">17</text>
<text x="194.8" y="71">R0402</text>
<text x="204.5" y="70.1">GND</text>
<text x="53.3" y="75.6">VDD-EXT</text>
<text x="102.3" y="77.1">1</text>
<text x="102.3" y="75.6">2</text>
<text x="178.3" y="74">35</text>
<text x="178.3" y="78.6">41</text>
<text x="184.9" y="84.8">GND</text>
<text x="113.2" y="100.7">4</text>
<text x="125.3" y="100.7">3</text>
<text x="206.7" y="100.1">C0402</text>
<text x="109" y="105.3">GND</text>
<text x="113.2" y="106.8">1</text>
<text x="125.3" y="106.8">2</text>
<text x="133.3" y="106.1">C0402</text>
<text x="113.5" y="112.9">C0402</text>
<text x="130.3" y="111.4">GND</text>
<text x="207.1" y="111.4">C0402</text>
<text x="110.5" y="116.8">GND</text>
<text x="118.9" y="114.5">CRY-TSX3225</text>
<text x="190.2" y="119.8">GND</text>
<text x="207.1" y="115.1">C0402</text>
<text x="104.4" y="131.4">VDD-EXT</text>
<text x="117.6" y="142.3">1</text>
<text x="117.6" y="143.8">2</text>
<text x="132.7" y="143.8">7</text>
<text x="132.7" y="142.3">8</text>
<text x="150.1" y="140.5">VDD-EXT</text>
<text x="117.6" y="145.4">3</text>
<text x="117.6" y="146.9">4</text>
<text x="132.7" y="146.9">5</text>
<text x="132.7" y="145.4">6</text>
<text x="153.5" y="146.5">C0402</text>
<text x="121" y="152.3">SOP8_150MIL</text>
<text x="149.9" y="153">GND</text>
<text x="112.6" y="157.6">GND</text>
<text x="213.1" y="198.9">Design Name</text>
<text x="213.1" y="203.5">Size</text>
<text x="219.2" y="203.5">Page Name</text>
<text x="261.8" y="203.5">Rev</text>
<text x="213.1" y="208">Date:</text>
<text x="214.6" y="205">Custom</text>
<text x="221" y="208.2">Tuesday, October 15, 2019</text>
<text x="243.5" y="208">Sheet</text>
<text x="251.2" y="208.2">1</text>
<text x="255.7" y="208">of</text>
<text x="260.3" y="208.2">2</text>
<text x="261.8" y="205">V1.0</text>
</g>
<g font-size="1.4" fill="#000080">
<text x="104.9" y="26.8">U1</text>
<text x="210.9" y="29.9">C2</text>
<text x="213.2" y="28.4">C1</text>
<text x="216.2" y="28.4">0R C0402</text>
<text x="221.6" y="29.9">C3</text>
<text x="184.9" y="34.5">WC1</text>
<text x="188.5" y="34.5">1uF</text>
<text x="210.9" y="31.7">NC</text>
<text x="221.6" y="31.7">NC</text>
<text x="243.7" y="34.5">JW1</text>
<text x="243.7" y="36">ANT-F</text>
<text x="184.9" y="37.5">WC2</text>
<text x="184.9" y="40.6">WC3 NC-1uF</text>
<text x="188.5" y="37.5">1uF</text>
<text x="184.9" y="43.6">WC4</text>
<text x="184.9" y="46.7">WC5</text>
<text x="188.5" y="43.6">1uF</text>
<text x="188.7" y="46.7">1uF</text>
<text x="182.7" y="60.4">WC11</text>
<text x="182.9" y="63.4">WC7</text>
<text x="186.5" y="63.4">0.47uFC0402</text>
<text x="187.6" y="60.4">1uF C0402</text>
<text x="182.9" y="66.5">WC6</text>
<text x="186.5" y="66.5">0.47uFC0402</text>
<text x="193.3" y="69.5">R1</text>
<text x="197.8" y="69.5">0R</text>
<text x="115.1" y="98.5">U3</text>
<text x="198" y="100.1">C4</text>
<text x="201.6" y="100.1">104</text>
<text x="133.3" y="103">WC9</text>
<text x="133.3" y="104.6">10pF</text>
<text x="113.5" y="109.9">WC8</text>
<text x="113.5" y="111.4">10pF</text>
<text x="118.9" y="112.9">40MHz-E3SB40MHz</text>
<text x="198.4" y="111.4">C6</text>
<text x="202.1" y="111.4">104</text>
<text x="198.4" y="115.1">C7</text>
<text x="202.2" y="115.1">104</text>
<text x="120.6" y="140.2">U4</text>
<text x="153.5" y="143.4">C8</text>
<text x="153.5" y="144.9">NC-104</text>
<text x="120.7" y="150.6">SPI_NOR_16Mb</text>
</g>
<g font-size="1.4" fill="#004080">
<text x="104.9" y="29.3">PA0/SPI1_MOSI/SD_CMD/TWI1_SCL/CSI_D0/EINTA0</text>
<text x="173.8" y="29.3">ANT</text>
<text x="104.9" y="30.8">PA1/SPI1_MISO/SD_DATA0/TWI1_SDA/CSI_D1/EINTA1</text>
<text x="104.9" y="32.3">PA2/SPI1_CLK/SD_CLK/UART0_TX/CSI_D2/EINTA2</text>
<text x="104.9" y="33.9">PA3/SPI1_CS0/SD_DATA1/UART0_RX/CSI_D3/EINTA3/PA18/TWI0_SDA/IR_TX/IR_RX/EINTA18</text>
<text x="104.9" y="35.4">PA4/WUPIO0/UART1_RTS/SD_DATA2/TWI0_SCL/CSI_D4/EINTA4</text>
<text x="173" y="35.4">VBAT</text>
<text x="104.9" y="36.9">PA5/WUPIO1/UART1_CTS/SD_DATA3/TWI0_SDA/CSI_D5/EINTA5</text>
<text x="104.9" y="38.4">PA6/WUPIO2/UART1_RX/SPI1_CS1/TWI0_SCL/CSI_D6/EINTA6</text>
<text x="104.9" y="40">PA7/WUPIO3/UART1_TX/SPI1_CS2/TWI0_SDA/CSI_D7/EINTA7</text>
<text x="104.9" y="41.5">PA8/FEM_CTRL1/PWM0/TWI1_SCL/CSI_PCLK/EINTA8</text>
<text x="170.3" y="38.4">VDD_EXT</text>
<text x="172.2" y="41.5">VDDIO</text>
<text x="104.9" y="43">PA9/FEM_CTRL2/PWM1/TWI1_SDA/CSI_MCLK/EINTA9/PA12/ADC_CH2/PWM4/IR_TX/EINTA12</text>
<text x="104.9" y="46.1">PA11/ADC_CH1/PWM3/CSI_VSYNC/EINTA11</text>
<text x="104.9" y="44.5">PA10/ADC_CH0/PWM2/CSI_HSYNC/EINTA10</text>
<text x="170.1" y="44.5">VDD_ANA</text>
<text x="170.5" y="47.6">VDD_DIG</text>
<text x="104.9" y="49.1">PA19/WUPIO5/UART2_RTS/TWI0_SCL/SWD_TMS/PWM0/SPI1_MOSI/EINTA19/PA17/TWI0_SCL/IR_RX/EINTA17</text>
<text x="104.9" y="50.6">PA20/WUPIO6/UART2_CTS/TWI0_SDA/SWD_TCK/PWM1/SPI1_MISO/EINTA20</text>
<text x="104.9" y="52.2">PA21/WUPIO7/UART2_RX/PWM2/SPI1_CLK/EINTA21</text>
<text x="104.9" y="53.7">PA22/WUPIO8/UART2_TX/PWM3/SPI1_CS0/EINTA22</text>
<text x="173.1" y="52.2">MICP</text>
<text x="104.9" y="59.8">PB0/UART0_TX/JTAG_TMS/PWM4/SWD_TMS/EINTB0</text>
<text x="104.9" y="55.2">PA23/WUPIO9/TEST/EXT_DCDC_PUP/FEM_CTRL1/FEM_CTRL2/EINTA23</text>
<text x="172" y="56.7">LOUTP</text>
<text x="104.9" y="61.3">PB1/UART0_RX/JTAG_TCK/PWM5/SWD_TCK/EINTB1</text>
<text x="104.9" y="62.8">PB2/SWD_TMS/JTAG_TDO/PWM6/FLASH_WP/EINTB2</text>
<text x="104.9" y="64.3">PB3/SWD_TCK/JTAG_TDI/PWM7/FLASH_HOLD/EINTB3</text>
<text x="104.9" y="65.9">PB4/SPI0_MOSI/SD_CMD/UART1_TX/FLASH_MOSI/EINTB4</text>
<text x="172.8" y="61.3">AVDD</text>
<text x="173" y="64.3">VRA1</text>
<text x="104.9" y="67.4">PB5/SPI0_MISO/SD_DATA0/UART1_RX/FLASH_MISO/EINTB5</text>
<text x="104.9" y="68.9">PB6/SPI0_CS0///UART1_CTS/FLASH_CS/EINTB6</text>
<text x="104.9" y="70.4">PB7/SPI0_CLK/SD_CLK/UART1_RTS/FLASH_CLK/EINTB7</text>
<text x="172.6" y="70.4">AGND</text>
<text x="173" y="67.4">VRA2</text>
<text x="104.9" y="76.5">HXTAL1</text>
<text x="169.3" y="75">CHIP_PWD</text>
<text x="104.9" y="78.1">HXTAL2</text>
<text x="172.8" y="79.6">EPAD</text>
<text x="120.2" y="143.3">CS#</text>
<text x="128.1" y="143.3">VCC</text>
<text x="120.2" y="144.8">MISO</text>
<text x="120.2" y="146.3">WP#</text>
<text x="120.2" y="147.9">VSS</text>
<text x="126.4" y="144.8">HOLD#</text>
<text x="127.4" y="147.9">MOSI</text>
<text x="128.3" y="146.3">CLK</text>
</g>
<g font-size="1.1">
<text x="28.2" y="1.1">5</text>
<text x="81.5" y="1.1">4</text>
<text x="134.9" y="1.1">3</text>
<text x="188.3" y="1.1">2</text>
<text x="241.7" y="1.1">1</text>
<text x=".4" y="28.3">D</text>
<text x="268.8" y="28.3">D</text>
<text x=".4" y="80">C</text>
<text x="268.8" y="80">C</text>
<text x=".4" y="131.7">B</text>
<text x="268.8" y="131.7">B</text>
<text x=".4" y="183.4">A</text>
<text x="268.8" y="183.4">A</text>
<text x="28.2" y="209.5">5</text>
<text x="81.5" y="209.5">4</text>
<text x="134.9" y="209.5">3</text>
<text x="188.3" y="209.5">2</text>
<text x="241.7" y="209.5">1</text>
</g>
</svg>
